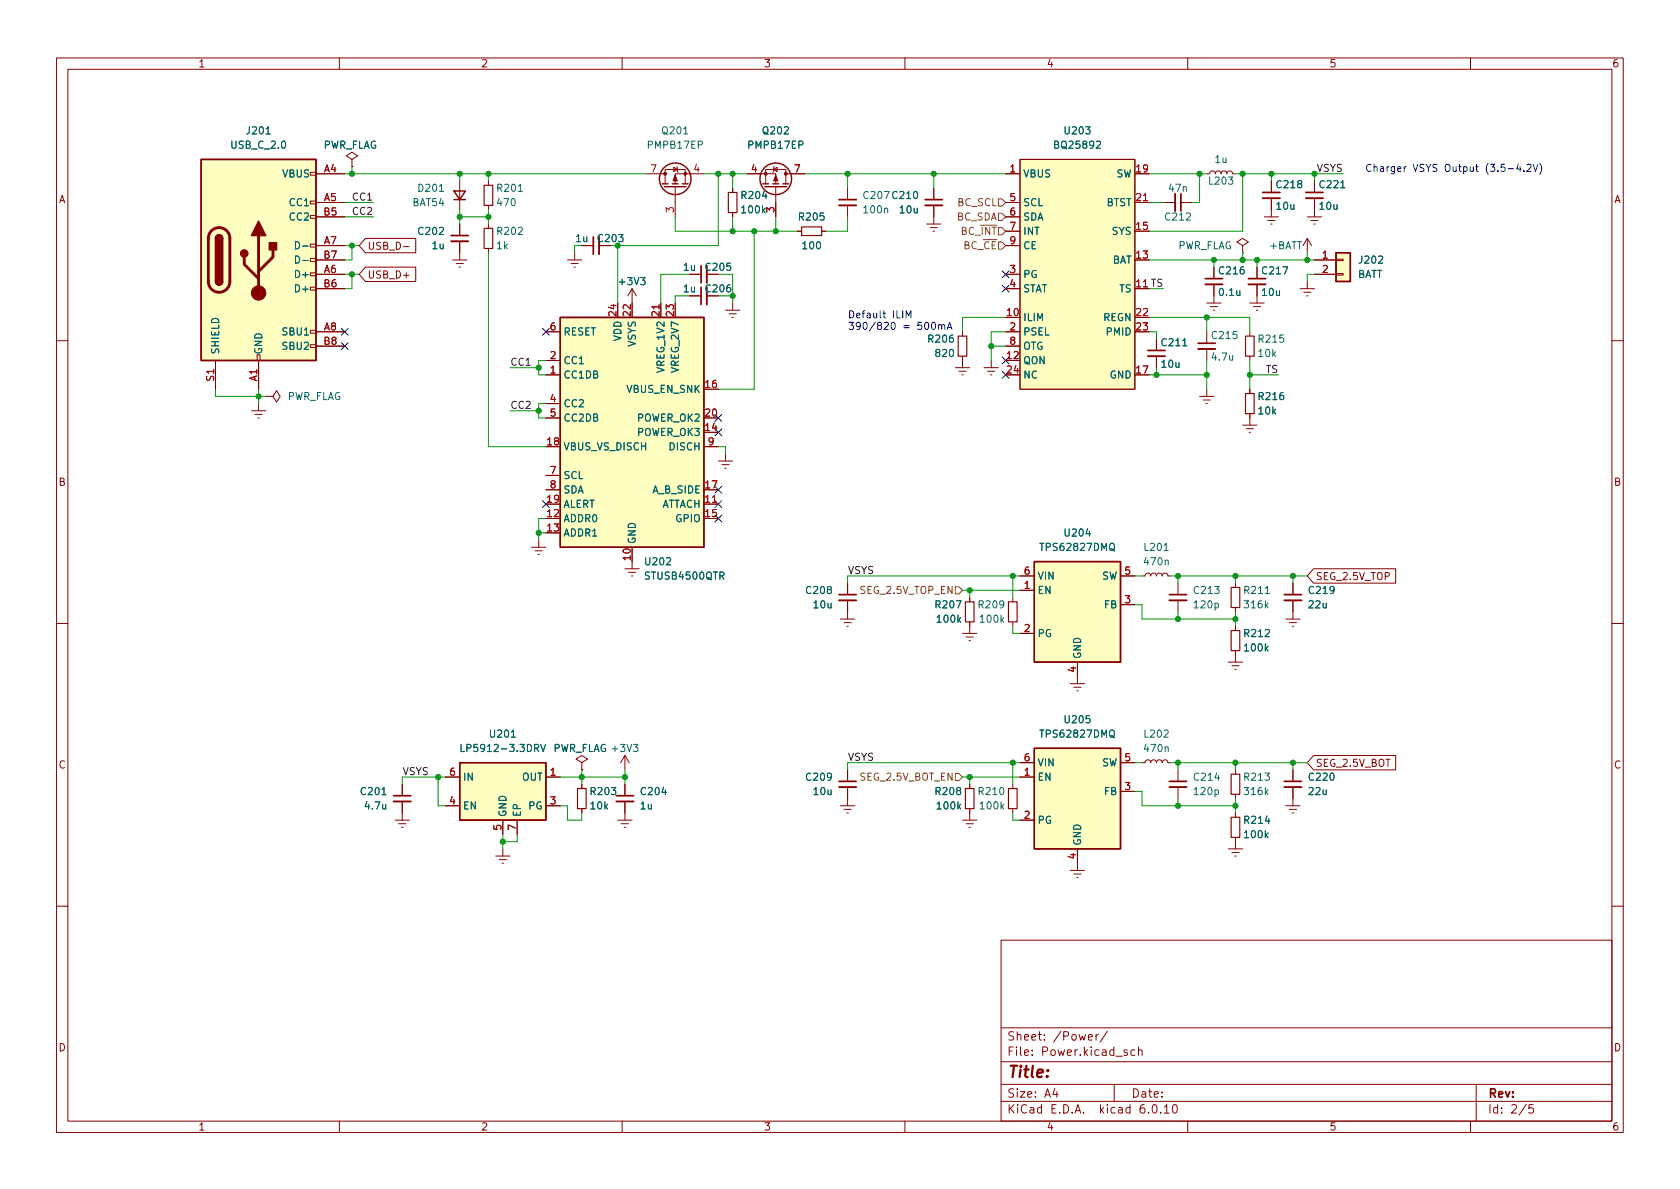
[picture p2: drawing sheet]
<svg xmlns="http://www.w3.org/2000/svg" width="297mm" height="210mm" viewBox="0 0 297 210" stroke-linecap="round" stroke-linejoin="round" font-family="sans-serif">
<g fill="none" stroke="#840000" stroke-width=".18">
<path d="M10 10.2h277v190.1h-277zM12 12.2h273v186.1h-273zM60 10.2v2M110 10.2v2M160 10.2v2M210 10.2v2M260 10.2v2M54.9 38.1h1v.5h-1zM54.9 35.6h1v.5h-1zM54.9 30.5h1v.5h-1zM55.9 38.3h5.1M55.9 30.7h5.1"/>
<path d="M55.9 35.8h5.1M62.2 28.2l1-.6-1-.7-1 .7 1 .6v1.3M62.2 29.5h.1M81.3 32v5.1M81.3 39.6v2.1M86.4 32v.8M86.4 36.3v.8M86.4 39.6v.8M114.3 30.7h3.3M117.6 32.5v-2.5h3.6v2.5M119.1 29.6l.7 .4-.7 .3zM119.4 33v5.3"/>
<path d="M119.6 29.5l.2 .1v.7l.1 .2M124.5 30.7h-5.1v1.8M129.5 33.3v.7M129.5 37.6v.7M132.1 30.7h5.1v1.8M135.4 32.5v-2.5h3.5v2.5M136.8 30l.6-.4v.7zM136.9 29.5l-.1 .1v.7l-.1 .2M137.2 33v5.3M138.9 30.7h3.3M149.9 33.3v2M149.9 36.3v2"/>
<path d="M163.8 39.6h2.6M165.1 33.3v2M165.1 36.3v3.3M177.8 38.3h2.5M177.8 30.7h2.5M177.8 35.8h2.5M180.3 28.2h20.4v40.6h-20.4zM200.7 35.8h2.5M205.7 35.8h2.1M208.8 35.8h2M213.4 30.7h.5l.1-.3 .4-.2 .3 .2 .2 .3 .1-.3 .3-.2 .4 .1 .2 .4 .2-.4 .4-.1 .3 .2 .1 .3 .2-.3 .3-.2 .4 .2 .1 .3h.5M223.5 38.3h2.6"/>
<path d="M224.2 39h1.2M224.7 39.6h.2M224.8 32v2M224.8 35v3.3M231.1 38.3h2.6M231.8 39h1.2M232.3 39.6h.2M232.4 32v2M232.4 35v3.3M54.9 58.4h1v.5h-1zM54.9 50.8h1v.5h-1zM54.9 48.3h1v.5h-1z"/>
<path d="M54.9 45.7h1v.5h-1zM54.9 43.2h1v.5h-1zM55.9 58.7h5.1M55.9 48.5h5.1M55.9 51h5.1M55.9 43.4h5.1M55.9 46h5.1M64.6 42.2h8.9v2.5h-8.9l-1.1-1.3zM64.6 47.2h8.9v2.6h-8.9l-1.1-1.3zM71.4 43.6h.9M80 46h2.5M80.6 46.6h1.3"/>
<path d="M81.2 47.2h.2M81.3 42.7v3.3M86.4 43.9v.8M96.5 58.7h2.6M100.3 46h2.6M101 46.6h1.2M101.5 47.2h.2M101.6 44.7v1.3M102.9 43.4h2M111.8 51v2.6M111.8 51l-.8 1.3M111.8 51l.7 1.3"/>
<path d="M116.8 53.6v2.5M121.9 48.5h2.1M121.9 52.3h2.1M128.3 54.9h2.5M128.9 55.5h1.3M129.4 56.1h.3M129.5 53.6v1.3M141 40.9h.7M145.3 40.9h.7M164.5 40.3h1.2M165 40.9h.2M170.2 58.7v.7"/>
<path d="M177.8 58.7h2.5M177.8 48.5h2.5M177.8 51h2.5M177.8 40.9h2.5M177.8 43.4h2.5M204.5 59.9v2.1M213.4 53.6h2.5M213.4 58.7v2M214 54.2h1.3M214.5 54.9h.3M214.6 47.2v2.1M214.6 50.3v3.3"/>
<path d="M219.7 43.4l1-.6-1-.6-1 .6 1 .6v1.3M219.7 44.7h.1M221 53.6h2.5M221 58.7v.7M221.6 54.2h1.3M222.1 54.9h.3M222.2 47.2v2.1M222.2 50.3v3.3M229.9 51h2.5M230.5 51.7h1.3M231 52.3h.3M231.1 42.2v2.5"/>
<path d="M231.1 49.8v1.2M231.1 42.2l-.7 1.2M231.1 42.2l.8 1.2M232.4 48.5h3.8M232.4 46h3.8M236.2 48.4h1.3v.2h-1.3zM236.2 45.8h1.3v.3h-1.3zM10 60.2h2M38.1 63.7v5.1M44.4 72.6h2.6M45.1 73.3h1.3M45.5 62.7h.5v1h-.5z"/>
<path d="M45.6 73.9h.2M45.7 63.7v5.1M45.7 71.4v1.2M47 70.1h1.3l.6-1 .6 1-.6 1-.6-1M47 70.1h.1M54.9 61h1v.5h-1zM55.9 61.2h5.1M96.5 73.9h2.6M96.5 66.3h2.6M96.5 63.7h2.6M96.5 71.4h2.6M124.5 79h2.5"/>
<path d="M168.9 65h2.5M169.5 65.7h1.3M170.1 66.3h.2M170.2 63v2M174 65h2.5M174.6 65.7h1.3M175.1 66.3h.3M175.3 63.7v1.3M177.8 61.2h2.5M204.5 63v2M212.1 70.1h2.5M212.7 70.7h1.3"/>
<path d="M213.2 71.4h.3M213.4 61.7v2M213.4 68.8v1.3M219.7 75.2h2.5M220.3 75.8h1.3M220.9 76.4h.2M221 63v.7M221 68.8v.8M221 73.1v2.1M285 60.2h2M94 96.8h2.5M94.6 97.4h1.3"/>
<path d="M95.1 98h.3M95.2 95.5v1.3M96.5 84.1h2.6M96.5 86.6h2.6M111.8 99.3v1.3M124.5 89.1h2.5M127 81.5h2.5M127.6 82.2h1.3M128.1 82.8h.3M128.3 80.3v1.2M10 110.2h2M110.5 100.6h2.5"/>
<path d="M111.1 101.2h1.3M111.6 101.8h.3M148.6 109.5h2.5M149.2 110.1h1.3M149.7 110.7h.3M149.9 103.1v2.1M149.9 106.2v3.3M170.2 112h2.5M170.8 112.6h1.3M171.3 113.3h.3M171.4 105.7v.7M171.4 110v2"/>
<path d="M179.1 105.7v.7M179.1 110v.7M180.3 104.4h2.6M180.3 112h2.6M180.3 101.8h2.6M190.5 117.1v3.8M198.1 106.9h2.6M198.1 101.8h2.6M201.9 101.8h.5l.2-.3 .3-.2 .4 .2 .2 .3 .1-.3 .3-.2 .4 .2 .2 .3 .2-.4h.4l.3 .1 .1 .3 .1-.3 .4-.2 .4 .2 .1 .3h.5M208.3 103.1v2.1M208.3 106.2v2M217.2 117.1h2.5"/>
<path d="M217.8 117.7h1.3M218.3 118.4h.3M218.4 103.1v.8M218.4 107.4v.8M218.4 110.7v.8M218.4 115.1v2M227.3 109.5h2.6M228 110.1h1.2M228.5 110.7h.2M228.6 103.1v2.1M228.6 106.2v3.3M232.3 100.6h14.5v2.5h-14.5l-1.2-1.3z"/>
<path d="M285 110.2h2M71.1 138.7v2M78.7 137.4h2.6M96.5 137.4h2.6M102.9 134.9l1-.7-1-.6-1 .6 1 .7v1.2M102.9 136.1h.1M102.9 138.7v.7M110.5 133.6v2.5M110.5 138.7v2M110.5 133.6l-.8 1.3M110.5 133.6l.8 1.3M149.9 136.1v2.1"/>
<path d="M149.9 139.2v3.3M171.4 138.7v.7M179.1 138.7v.7M180.3 137.4h2.6M180.3 134.9h2.6M189.2 120.9h2.6M189.9 121.5h1.2M190.4 122.2h.2M198.1 139.9h2.6M198.1 134.9h2.6M201.9 134.9h.5l.2-.4 .3-.1 .4 .1 .2 .4 .1-.4 .3-.1 .4 .1 .2 .4 .2-.4 .4-.1 .3 .1 .1 .4 .1-.4 .4-.1 .4 .1 .1 .4h.5M208.3 136.1v2.1"/>
<path d="M208.3 139.2v2M218.4 136.1v.8M228.6 136.1v2.1M228.6 139.2v3.3M232.3 133.6h14.5v2.5h-14.5l-1.2-1.2zM69.8 145h2.6M70.5 145.7h1.3M71 146.3h.2M71.1 141.7v3.3M78.7 142.5h2.6M87.6 151.4h2.6M88.3 152h1.2"/>
<path d="M88.8 152.6h.2M88.9 145v2.6M88.9 150.1v1.3M91.4 145v2.6M96.5 142.5h2.6M102.9 143v.8M109.2 145h2.6M109.9 145.7h1.2M110.4 146.3h.2M110.5 141.7v3.3M148.6 142.5h2.5M149.2 143.1h1.3"/>
<path d="M149.7 143.8h.3M170.2 145h2.5M170.8 145.7h1.3M171.3 146.3h.3M171.4 143v2M179.1 143v.8M180.3 145h2.6M189.2 153.9h2.6M189.9 154.6h1.2M190.4 155.2h.2M190.5 150.1v3.8M217.2 150.1h2.5"/>
<path d="M217.8 150.7h1.3M218.3 151.4h.3M218.4 140.5v.7M218.4 143.8v.7M218.4 148.1v2M227.3 142.5h2.6M228 143.1h1.2M228.5 143.8h.2M10 160.2h2M177 166.3h108v32h-108zM285 160.2h2M60 198.3v2"/>
<path d="M110 198.3v2M160 198.3v2M177 194.8h108M177 191.8h108M177 187.8h108M177 181.8h108M186.5 192.5l-.4 1h1M186.9 193v1M192.4 183.4l.7-.1v-.3l-.5-.1-.2 .2 .1 .8h.6M193.8 182.9v1M194.2 182.9l-.3 .1-.1 .2M195.8 182.4l-1.3 1.9"/>
<path d="M197 191.8v3M199.3 185.7l-.4-.1-.2 .2 .1 .3 .5 .1v.4h-.6M200.6 185.7l-.4-.1-.3 .3v.4l.2 .3h.5M201.3 185.8l.2-.2 .4 .1v.9M201.3 185.1v1.5M203.9 195.4l.2-.1a.81 .81 0 0 1 .6 .7 .81 .81 0 0 1-.3 .8h-.2a.81 .81 0 0 1-.6-.6 .81 .81 0 0 1 .3-.8zM205.2 196.7v.1M205.9 195.8l.4-.5v1.5M205.9 196.8h.8M207.5 195.4l.1-.1a.81 .81 0 0 1 .6 .7 .81 .81 0 0 1-.3 .8h-.1a.81 .81 0 0 1-.6-.6 .81 .81 0 0 1 .3-.8zM210 198.3v2M260 198.3v2"/>
<path d="M261 191.8v6.5M269.9 195.3l-1.3 1.9M271.1 195.3h-.7l-.1 .7 .2-.1 .5 .1 .2 .2-.1 .5-.2 .1-.6-.1"/>
</g>
<g fill="none" stroke="#840000" stroke-width=".2">
<path d="M85.6 32.8h1.5v3.5h-1.5zM128.8 34h1.5v3.6h-1.5zM85.6 40.4h1.5v3.5h-1.5zM141.7 40.1h3.6v1.6h-3.6zM169.4 59.4h1.5v3.6h-1.5zM220.2 59.4h1.5v3.6h-1.5zM220.2 69.6h1.5v3.5h-1.5zM170.7 106.4h1.5v3.6h-1.5zM178.3 106.4h1.5v3.6h-1.5zM217.7 111.5h1.5v3.6h-1.5zM217.7 103.9h1.5v3.5h-1.5zM102.1 139.4h1.5v3.6h-1.5z"/>
<path d="M170.7 139.4h1.5v3.6h-1.5zM178.3 139.4h1.5v3.6h-1.5zM217.7 136.9h1.5v3.6h-1.5zM217.7 144.5h1.5v3.6h-1.5z"/>
</g>
<g fill="none" stroke="#840000" stroke-width=".33">
<path d="M148.3 36.3h3.1M163.6 36.3h3M207.8 34.3v3M223.3 35h3M230.9 35h3M79.8 42.7h3M105.9 41.9v3.1M125 47v3M125 50.8v3M213.1 50.3h3.1M220.7 50.3h3.1M202.9 63h3.1"/>
<path d="M211.8 61.7h3.1M148.3 106.2h3.1M206.8 106.2h3M227.1 106.2h3M148.3 139.2h3.1M206.8 139.2h3M227.1 139.2h3M69.6 141.7h3M109 141.7h3"/>
</g>
<g fill="none" stroke="#840000" stroke-width=".3">
<path d="M148.3 35.3h3.1M163.6 35.3h3M208.8 34.3v3M223.3 34h3M230.9 34h3M79.8 41.7h3M104.9 41.9v3.1M124 47v3M124 50.8v3M213.1 49.3h3.1M220.7 49.3h3.1M202.9 62h3.1"/>
<path d="M211.8 60.7h3.1M148.3 105.2h3.1M206.8 105.2h3M227.1 105.2h3M148.3 138.2h3.1M206.8 138.2h3M227.1 138.2h3M69.6 140.7h3M109 140.7h3"/>
</g>
<g fill="#ffffc2" stroke="#ffffc2" stroke-width=".18">
<path d="M182.9 99.3h15.2v17.8h-15.2z"/>
<path d="M180.3 28.2h20.4v40.6h-20.4z"/>
<path d="M35.6 28.2h20.3v35.5h-20.3z"/>
<path d="M99.1 56.1h25.4v40.7h-25.4z"/>
<path d="M182.9 132.3h15.2v17.8h-15.2z"/>
<path d="M236.2 44.7h2.6v5.1h-2.6z"/>
<path d="M81.3 134.9h15.2v10.1h-15.2z"/>
</g>
<g fill="none" stroke="#840000" stroke-width=".25">
<path d="M35.6 28.2h20.3v35.5h-20.3zM80.3 33.8h2l-1 1.5zM80.3 35.3h2M117.1 32.5h1M117.5 33h3.8M118.9 32.5h1M120.6 32.5h1.1M134.9 32.5h1M135.3 33h3.8M136.7 32.5h1M138.4 32.5h1M38.1 49.8a.64 .64 0 0 0 .6 .6 .64 .64 0 0 0 .7-.6"/>
<path d="M38.1 42.2a.64 .64 0 0 1 .6-.7 .64 .64 0 0 1 .7 .7M99.1 56.1h25.4v40.7h-25.4zM236.2 44.7h2.6v5.1h-2.6zM182.9 99.3h15.2v17.8h-15.2zM81.3 134.9h15.2v10.1h-15.2zM182.9 132.3h15.2v17.8h-15.2z"/>
<circle cx="119.4" cy="31.6" r="2.79"/>
<circle cx="137.2" cy="31.6" r="2.79"/>
</g>
<g fill="#840000" stroke="#840000" stroke-width=".18">
<path d="M137.2 31l.3 1h-.7z"/>
<path d="M119.4 31l.4 1h-.8z"/>
<circle cx="135.4" cy="30.7" r=".25"/>
<circle cx="138.9" cy="30.7" r=".25"/>
<circle cx="45.7" cy="51.8" r="1.27"/>
<circle cx="121.2" cy="30.7" r=".25"/>
<circle cx="117.6" cy="30.7" r=".25"/>
</g>
<path d="M37.4 40.8a1.91 1.91 0 0 1 2.1-.4 1.91 1.91 0 0 1 1.1 1.8v7.6a1.91 1.91 0 0 1-1.9 1.9 1.91 1.91 0 0 1-1.9-1.9v-7.8l.2-.6zM43.2 45.5v1.2l2.5 2.6M45.7 41.7v10.1M48.3 44.2v1.3l-2.6 2.5" fill="none" stroke="#840000" stroke-width=".51"/>
<g fill="#840000" stroke="#840000" stroke-width=".25">
<path d="M38.1 49.8h1.3a.64 .64 0 0 1-.7 .6 .64 .64 0 0 1-.6-.6z"/>
<path d="M38.1 42.2h1.3v7.6h-1.3z"/>
<path d="M38.3 41.7a.64 .64 0 0 1 .7-.1 .64 .64 0 0 1 .4 .6h-1.3z"/>
<path d="M45.7 39.1l1.3 2.6h-2.6z"/>
<path d="M47.6 42.9h1.3v1.3h-1.3z"/>
<circle cx="43.2" cy="44.8" r=".63"/>
</g>
<g fill="none" stroke="#006464" stroke-width=".18">
<path d="M153.5 34a.6 .6 0 0 0-.8 .4 .6 .6 0 0 0 .6 .7l.2-.1M154 34l.5-.2 .2 .4-.8 .9h.8M155.4 33.9l.1-.1a.68 .68 0 0 1 .4 .7 .68 .68 0 0 1-.4 .6 .84 .84 0 0 1-.1-1.2zM156.3 33.8h.9l-.5 1.3M52.2 42.7a.64 .64 0 0 1 .8 .7 .64 .64 0 0 1-.8 .6zM52.2 45.3a.64 .64 0 0 1 .8 .6 .64 .64 0 0 1-.8 .6zM81.5 131.6v1.3h.6M95.6 131.6l.4 1.3 .5-1.3M108.3 132.4h.9M108.7 131.9v1M109.7 131.6h.8l-.4 .5 .3 .1v.6l-.2 .1-.5-.1M110.9 131.6l.4 1.3 .4-1.3"/>
<path d="M112 131.6h.8l-.4 .5 .3 .1v.6l-.2 .1-.5-.1"/>
</g>
<path d="M176.5 35.2h.7l.6 .6-.6 .6h-.7zM176.5 37.7h.7l.6 .6-.6 .7h-.7zM176.5 40.3h.7l.6 .6-.6 .6h-.7zM176.5 42.8h.7l.6 .6-.6 .7h-.7zM168.9 103.8h.6l.7 .6-.7 .6h-.6zM168.9 136.8h.6l.7 .6-.7 .6h-.6z" fill="none" stroke="#725600" stroke-width=".18"/>
<g fill="none" stroke="#0000c2" stroke-width=".18">
<path d="M266.7 29.8h.9M268.5 29l-.3 .9h.8M268.8 29.5v.8M269.4 30.2v.1M270 29.2l.5-.2 .2 .4-.8 .9h.8M271.1 29l.4 1.3 .4-1.3M272.2 28.9a1.46 1.46 0 0 1 0 1.9M160.2 56.2v-1.3l.4 1 .5-1v1.3M164.9 57h.1a.68 .68 0 0 1 .4 .6 .68 .68 0 0 1-.4 .7 .84 .84 0 0 1-.1-1.3zM166 57.5l.1-.1 .3 .1 .1 .8M166 57.4v.9M166.5 57.6l.2-.2 .3 .1 .1 .8"/>
<path d="M167.5 58.3l.4-1.3 .4 1.3M167.6 57.9h.6"/>
</g>
<g fill="none" stroke="#009600" stroke-width=".18">
<path d="M61 30.7h53.3M61 38.3h5M61 35.8h5M62.2 29.5v1.2M81.3 30.7v1.3M81.3 37.1v2.5M81.3 38.3h5.1M86.4 30.7v1.3M86.4 37.1v2.5M119.4 38.3v2.6h21.6M124.5 30.7h7.6M127 30.7v12.7h-17.8v10.2"/>
<path d="M129.5 30.7v2.6M129.5 38.3v2.6M137.2 38.3v2.6M142.2 30.7h35.6M149.9 38.3v2.6h-3.9M149.9 30.7v2.6M165.1 30.7v2.6M203.2 30.7h10.2M203.2 35.8h2.5M212.1 30.7v5.1h-1.3M218.4 30.7h19.1M219.7 30.7v10.2h-16.5"/>
<path d="M224.8 30.7v1.3M232.4 30.7v1.3M61 48.5h2.5M61 43.4h2.5M62.2 43.4v2.6h-1.2M62.2 48.5v2.5h-1.2M86.4 44.7v34.3h10.1M101.6 43.4v1.3M121.9 48.5h-5.1v5.1M121.9 52.3h-2.5v1.3M129.5 48.5v5.1M133.3 40.9v27.9h-6.3"/>
<path d="M177.8 58.7h-2.5v5M177.8 56.1h-7.6v2.6M203.2 46h29.2M203.2 56.1h17.8v2.6M203.2 58.7h1.3v1.2M213.4 56.1v2.6M214.6 46v1.2M219.7 44.7v1.3M222.2 46v1.2M231.1 44.7v1.3M232.4 48.5h-1.3v1.3M38.1 68.8v1.3h8.9"/>
<path d="M45.7 68.8v2.6M90.2 65h5M90.2 72.6h5M96.5 63.7h-1.3v2.6h1.3M96.5 71.4h-1.3v2.5h1.3M127 79h1.3v1.3M175.3 61.2h2.5M203.2 66.3h10.2M204.5 65v1.3M213.4 63.7v5.1M221 63.7v5.1M221 66.3h5.1"/>
<path d="M95.2 94.2h1.3M96.5 91.7h-1.3v3.8M170.2 104.4h10.1M171.4 104.4v1.3M179.1 101.8v3.9M179.1 110.7v1.3h1.2M180.3 101.8h-30.4v1.3M200.7 101.8h1.2M200.7 106.9h1.2v2.6h16.5M207 101.8h24.1M208.3 101.8v1.3M208.3 108.2v1.3"/>
<path d="M218.4 101.8v1.3M218.4 108.2v2.5M228.6 101.8v1.3M77.5 137.4v5.1h1.2M78.7 137.4h-7.6v1.3M99.1 137.4h11.4M102.9 136.1v2.6M110.5 136.1v2.6M170.2 137.4h10.1M171.4 137.4v1.3M179.1 134.9v3.8M180.3 134.9h-30.4v1.2"/>
<path d="M200.7 139.9h1.2v2.6h16.5M200.7 134.9h1.2M207 134.9h24.1M208.3 134.9v1.2M218.4 134.9v1.2M228.6 134.9v1.2M88.9 147.6v2.5M91.4 147.6v1.2h-2.5M99.1 142.5h1.2v2.5h2.6v-1.2M179.1 143.8v1.2h1.2M208.3 141.2v1.3M218.4 141.2v2.6"/>
</g>
<g fill="none" stroke="#000084" stroke-width=".18">
<path d="M60.4 58.1l1.2 1.2M61.6 58.1l-1.2 1.2M95.9 58.1l1.2 1.2M97.1 58.1l-1.2 1.2M177.2 47.9l1.2 1.2M177.2 50.4l1.2 1.3M178.4 47.9l-1.2 1.2M178.4 50.4l-1.2 1.3M60.4 60.6l1.2 1.2M61.6 60.6l-1.2 1.2M126.4 73.3l1.2 1.2M126.4 75.8l1.2 1.3"/>
<path d="M127.6 73.3l-1.2 1.2M127.6 75.8l-1.2 1.3M177.2 65.7l1.2 1.2M177.2 63.1l1.2 1.3M178.4 65.7l-1.2 1.2M178.4 63.1l-1.2 1.3M95.9 88.5l1.2 1.3M97.1 88.5l-1.2 1.3M126.4 86l1.2 1.2M126.4 88.5l1.2 1.3M126.4 91.1l1.2 1.2M127.6 86l-1.2 1.2"/>
<path d="M127.6 88.5l-1.2 1.3M127.6 91.1l-1.2 1.2"/>
</g>
<g fill="#009600" stroke="#009600" stroke-width=".18">
<circle cx="109.2" cy="43.4" r=".46"/>
<circle cx="86.4" cy="30.7" r=".46"/>
<circle cx="86.4" cy="38.3" r=".46"/>
<circle cx="88.9" cy="148.8" r=".46"/>
<circle cx="95.2" cy="94.2" r=".46"/>
<circle cx="110.5" cy="137.4" r=".46"/>
<circle cx="77.5" cy="137.4" r=".46"/>
<circle cx="102.9" cy="137.4" r=".46"/>
<circle cx="81.3" cy="38.3" r=".46"/>
<circle cx="81.3" cy="30.7" r=".46"/>
<circle cx="45.7" cy="70.1" r=".46"/>
<circle cx="62.2" cy="43.4" r=".46"/>
<circle cx="62.2" cy="48.5" r=".46"/>
<circle cx="62.2" cy="30.7" r=".46"/>
<circle cx="95.2" cy="65" r=".46"/>
<circle cx="95.2" cy="72.6" r=".46"/>
<circle cx="129.5" cy="52.3" r=".46"/>
<circle cx="129.5" cy="40.9" r=".46"/>
<circle cx="127" cy="30.7" r=".46"/>
<circle cx="129.5" cy="30.7" r=".46"/>
<circle cx="208.3" cy="142.5" r=".46"/>
<circle cx="179.1" cy="134.9" r=".46"/>
<circle cx="218.4" cy="142.5" r=".46"/>
<circle cx="204.5" cy="66.3" r=".46"/>
<circle cx="214.6" cy="46" r=".46"/>
<circle cx="219.7" cy="46" r=".46"/>
<circle cx="213.4" cy="56.1" r=".46"/>
<circle cx="149.9" cy="30.7" r=".46"/>
<circle cx="175.3" cy="61.2" r=".46"/>
<circle cx="137.2" cy="40.9" r=".46"/>
<circle cx="133.3" cy="40.9" r=".46"/>
<circle cx="165.1" cy="30.7" r=".46"/>
<circle cx="208.3" cy="101.8" r=".46"/>
<circle cx="218.4" cy="109.5" r=".46"/>
<circle cx="218.4" cy="101.8" r=".46"/>
<circle cx="208.3" cy="134.9" r=".46"/>
<circle cx="208.3" cy="109.5" r=".46"/>
<circle cx="221" cy="66.3" r=".46"/>
<circle cx="213.4" cy="66.3" r=".46"/>
<circle cx="218.4" cy="134.9" r=".46"/>
<circle cx="228.6" cy="134.9" r=".46"/>
<circle cx="228.6" cy="101.8" r=".46"/>
<circle cx="231.1" cy="46" r=".46"/>
<circle cx="222.2" cy="46" r=".46"/>
<circle cx="212.1" cy="30.7" r=".46"/>
<circle cx="219.7" cy="30.7" r=".46"/>
<circle cx="224.8" cy="30.7" r=".46"/>
<circle cx="232.4" cy="30.7" r=".46"/>
<circle cx="171.4" cy="137.4" r=".46"/>
<circle cx="171.4" cy="104.4" r=".46"/>
<circle cx="179.1" cy="101.8" r=".46"/>
</g>
<text font-size="2.8" fill="#840000" x="178" y="190.6">Title:</text>
<g font-size="2.1" fill="#840000">
<text x="178" y="184">Sheet: /Power/</text>
<text x="178" y="186.7">File: Power.kicad_sch</text>
<text x="178" y="196.9">KiCad E.D.A. kicad 6.0.10</text>
<text x="178" y="194.1">Size: A4</text>
<text x="200" y="194.1">Date:</text>
<text x="263" y="194.1">Rev:</text>
<text x="263" y="196.9">Id: 2/5</text>
</g>
<g font-size="1.8" fill="#840000">
<text x="35" y="11.9">1</text>
<text x="85" y="11.9">2</text>
<text x="135" y="11.9">3</text>
<text x="185" y="11.9">4</text>
<text x="235" y="11.9">5</text>
<text x="285" y="11.9">6</text>
<text x="10.3" y="35.9">A</text>
<text x="285.3" y="35.9">A</text>
<text x="64.9" y="44.2">USB_D-</text>
<text x="105.8" y="42.8">C203</text>
<text x="124.9" y="47.9">C205</text>
<text x="64.9" y="49.2">USB_D+</text>
<text x="124.9" y="51.7">C206</text>
<text x="200.9" y="50.8">11 TS</text>
<text x="10.3" y="85.9">B</text>
<text x="285.3" y="85.9">B</text>
<text x="232.6" y="102.6">SEG_2.5V_TOP</text>
<text x="10.3" y="135.9">C</text>
<text x="232.6" y="135.6">SEG_2.5V_BOT</text>
<text x="285.3" y="135.9">C</text>
<text x="10.3" y="185.9">D</text>
<text x="285.3" y="185.9">D</text>
<text x="35" y="199.9">1</text>
<text x="85" y="199.9">2</text>
<text x="135" y="199.9">3</text>
<text x="185" y="199.9">4</text>
<text x="235" y="199.9">5</text>
<text x="285" y="199.9">6</text>
</g>
<g font-size="1.8" fill="#006464">
<text x="43.8" y="23.7">J201</text>
<text x="117.2" y="23.7">Q201</text>
<text x="135" y="23.7">Q202</text>
<text x="188.4" y="23.7">U203</text>
<text x="41" y="26.3">USB_C_2.0</text>
<text x="57" y="26.3">PWR_FLAG</text>
<text x="114.7" y="26.3">PMPB17EP</text>
<text x="132.4" y="26.3">PMPB17EP</text>
<text x="186.7" y="26.3">BQ25892</text>
<text x="214.9" y="28.8">1u</text>
<text x="50" y="31.4">VBUS</text>
<text x="74.1" y="33.9">D201</text>
<text x="88" y="33.9">R201</text>
<text x="131.2" y="35.2">R204</text>
<text x="157.9" y="35.2">C210</text>
<text x="180.8" y="31.4">VBUS</text>
<text x="197.3" y="31.4">SW</text>
<text x="206.8" y="33.9">47n</text>
<text x="213.9" y="32.6">L203</text>
<text x="225.8" y="33.3">C218</text>
<text x="233.5" y="33.3">C221</text>
<text x="51.3" y="36.4">CC1</text>
<text x="51.3" y="39">CC2</text>
<text x="73" y="36.4">BAT54</text>
<text x="74.1" y="41.5">C202</text>
<text x="88" y="41.5">R202</text>
<text x="88" y="36.4">470</text>
<text x="131.3" y="37.7">100k</text>
<text x="141.4" y="39">R205</text>
<text x="152.9" y="37.7">100n</text>
<text x="159.2" y="37.7">10u</text>
<text x="180.8" y="36.4">SCL</text>
<text x="180.8" y="39">SDA</text>
<text x="180.8" y="41.5">INT</text>
<text x="195.5" y="36.4">BTST</text>
<text x="196.6" y="41.5">SYS</text>
<text x="206.2" y="39">C212</text>
<text x="225.8" y="37.1">10u</text>
<text x="233.4" y="37.1">10u</text>
<text x="53" y="44.1">D-</text>
<text x="53" y="46.6">D-</text>
<text x="76.4" y="44.1">1u</text>
<text x="87.8" y="44.1">1k</text>
<text x="101.8" y="42.8">1u</text>
<text x="120.9" y="47.9">1u</text>
<text x="142" y="44.1">100</text>
<text x="180.8" y="44.1">CE</text>
<text x="196.5" y="46.6">BAT</text>
<text x="208.1" y="44.1">PWR_FLAG</text>
<text x="224.5" y="44.1">+BATT</text>
<text x="240.4" y="46.6">J202</text>
<text x="52.6" y="49.1">D+</text>
<text x="52.6" y="51.7">D+</text>
<text x="109.7" y="50.4">+3V3</text>
<text x="120.9" y="51.7">1u</text>
<text x="180.8" y="49.1">PG</text>
<text x="180.8" y="51.7">STAT</text>
<text x="197.9" y="51.7">TS</text>
<text x="215.7" y="52.3">0.1u</text>
<text x="215.7" y="48.5">C216</text>
<text x="223.2" y="52.3">10u</text>
<text x="223.3" y="48.5">C217</text>
<text x="239.9" y="49.1">BATT</text>
<text x="50.1" y="59.3">SBU1</text>
<text x="99.6" y="59.3">RESET</text>
<text x="180.8" y="56.8">ILIM</text>
<text x="180.8" y="59.3">PSEL</text>
<text x="195" y="56.8">REGN</text>
<text x="195.7" y="59.3">PMID</text>
<text x="214.4" y="59.9">C215</text>
<text x="38.7" y="62.7" transform="rotate(-90 38.7 62.7)">SHIELD</text>
<text x="46.4" y="62.7" transform="rotate(-90 46.4 62.7)">GND</text>
<text x="50.1" y="61.8">SBU2</text>
<text x="99.6" y="64.4">CC1</text>
<text x="109.9" y="60.4" transform="rotate(-90 109.9 60.4)">VDD</text>
<text x="112.4" y="61.4" transform="rotate(-90 112.4 61.4)">VSYS</text>
<text x="117.5" y="65.8" transform="rotate(-90 117.5 65.8)">VREG_1V2</text>
<text x="120" y="65.8" transform="rotate(-90 120 65.8)">VREG_2V7</text>
<text x="164.3" y="60.6">R206</text>
<text x="165.5" y="63.1">820</text>
<text x="180.8" y="64.4">QON</text>
<text x="180.8" y="61.8">OTG</text>
<text x="205.4" y="65">10u</text>
<text x="205.5" y="61.2">C211</text>
<text x="214.4" y="63.7">4.7u</text>
<text x="222.6" y="63.1">10k</text>
<text x="222.7" y="60.6">R215</text>
<text x="50.6" y="70.7">PWR_FLAG</text>
<text x="99.6" y="66.9">CC1DB</text>
<text x="110.9" y="69.5">VBUS_EN_SNK</text>
<text x="180.8" y="66.9">NC</text>
<text x="196.2" y="66.9">GND</text>
<text x="222.7" y="70.7">R216</text>
<text x="99.6" y="72">CC2</text>
<text x="99.6" y="74.5">CC2DB</text>
<text x="112.6" y="77.1">POWER_OK3</text>
<text x="112.6" y="74.5">POWER_OK2</text>
<text x="222.6" y="73.3">10k</text>
<text x="99.6" y="79.6">VBUS_VS_DISCH</text>
<text x="118.4" y="79.6">DISCH</text>
<text x="99.6" y="89.8">ALERT</text>
<text x="99.6" y="84.7">SCL</text>
<text x="99.6" y="87.2">SDA</text>
<text x="115.3" y="87.2">A_B_SIDE</text>
<text x="116.7" y="89.8">ATTACH</text>
<text x="99.6" y="92.3">ADDR0</text>
<text x="99.6" y="94.9">ADDR1</text>
<text x="119.5" y="92.3">GPIO</text>
<text x="188.4" y="94.9">U204</text>
<text x="112.4" y="96.3" transform="rotate(-90 112.4 96.3)">GND</text>
<text x="114.2" y="99.9">U202</text>
<text x="184.3" y="97.4">TPS62827DMQ</text>
<text x="202.5" y="97.4">L201</text>
<text x="202.5" y="99.9">470n</text>
<text x="114.2" y="102.5">STUSB4500QTR</text>
<text x="142.7" y="105">C208</text>
<text x="143.9" y="107.6">10u</text>
<text x="165.5" y="107.6">R207</text>
<text x="173.2" y="107.6">R209</text>
<text x="183.4" y="105">EN</text>
<text x="183.4" y="102.5">VIN</text>
<text x="194.8" y="102.5">SW</text>
<text x="195.3" y="107.6">FB</text>
<text x="211.2" y="105">C213</text>
<text x="211.3" y="107.6">120p</text>
<text x="220.1" y="105">R211</text>
<text x="220.2" y="107.6">316k</text>
<text x="231.5" y="107.6">22u</text>
<text x="231.6" y="105">C219</text>
<text x="165.8" y="110.1">100k</text>
<text x="173.4" y="110.1">100k</text>
<text x="183.4" y="112.6">PG</text>
<text x="220.1" y="112.6">R212</text>
<text x="191.1" y="116.6" transform="rotate(-90 191.1 116.6)">GND</text>
<text x="220.2" y="115.2">100k</text>
<text x="86.8" y="130.4">U201</text>
<text x="184.3" y="130.4">TPS62827DMQ</text>
<text x="188.4" y="127.9">U205</text>
<text x="202.5" y="130.4">L202</text>
<text x="82.4" y="133">LP5912-3.3DRV</text>
<text x="97.6" y="133">PWR_FLAG</text>
<text x="183.4" y="135.5">VIN</text>
<text x="194.8" y="135.5">SW</text>
<text x="202.5" y="133">470n</text>
<text x="63.9" y="140.6">C201</text>
<text x="64.6" y="143.1">4.7u</text>
<text x="81.8" y="143.1">EN</text>
<text x="81.8" y="138">IN</text>
<text x="92.3" y="138">OUT</text>
<text x="93.5" y="143.1">PG</text>
<text x="104.5" y="143.1">10k</text>
<text x="104.6" y="140.6">R203</text>
<text x="113.3" y="143.1">1u</text>
<text x="113.4" y="140.6">C204</text>
<text x="142.7" y="138">C209</text>
<text x="143.9" y="140.6">10u</text>
<text x="165.5" y="140.6">R208</text>
<text x="165.8" y="143.1">100k</text>
<text x="173.2" y="140.6">R210</text>
<text x="173.4" y="143.1">100k</text>
<text x="183.4" y="138">EN</text>
<text x="195.3" y="140.6">FB</text>
<text x="211.2" y="138">C214</text>
<text x="211.3" y="140.6">120p</text>
<text x="220.1" y="138">R213</text>
<text x="220.2" y="140.6">316k</text>
<text x="231.5" y="140.6">22u</text>
<text x="231.6" y="138">C220</text>
<text x="89.5" y="144.5" transform="rotate(-90 89.5 144.5)">GND</text>
<text x="92.1" y="144.5" transform="rotate(-90 92.1 144.5)">EP</text>
<text x="183.4" y="145.7">PG</text>
<text x="191.1" y="149.6" transform="rotate(-90 191.1 149.6)">GND</text>
<text x="220.1" y="145.7">R214</text>
<text x="220.2" y="148.2">100k</text>
</g>
<g font-size="1.8" fill="#a90000">
<text x="57.3" y="30.5">A4</text>
<text x="57.3" y="35.6">A5</text>
<text x="115.1" y="30.5">7</text>
<text x="122.7" y="30.5">4</text>
<text x="132.9" y="30.5">4</text>
<text x="140.5" y="30.5">7</text>
<text x="178.6" y="30.5">1</text>
<text x="178.6" y="35.6">5</text>
<text x="200.9" y="30.5">19</text>
<text x="200.9" y="35.6">21</text>
<text x="57.3" y="38.1">B5</text>
<text x="119.1" y="37.6" transform="rotate(-90 119.1 37.6)">3</text>
<text x="136.9" y="37.6" transform="rotate(-90 136.9 37.6)">3</text>
<text x="178.6" y="38.1">6</text>
<text x="178.6" y="40.6">7</text>
<text x="200.9" y="40.6">15</text>
<text x="57.3" y="43.2">A7</text>
<text x="57.3" y="45.7">B7</text>
<text x="178.6" y="43.2">9</text>
<text x="200.9" y="45.7">13</text>
<text x="233.8" y="45.7">1</text>
<text x="57.3" y="48.3">A6</text>
<text x="57.3" y="50.8">B6</text>
<text x="178.6" y="48.3">3</text>
<text x="178.6" y="50.8">4</text>
<text x="200.9" y="50.8">11</text>
<text x="233.8" y="48.3">2</text>
<text x="57.3" y="58.4">A8</text>
<text x="97.3" y="58.4">6</text>
<text x="109" y="55.8" transform="rotate(-90 109 55.8)">24</text>
<text x="111.5" y="55.8" transform="rotate(-90 111.5 55.8)">22</text>
<text x="116.6" y="55.8" transform="rotate(-90 116.6 55.8)">21</text>
<text x="119.1" y="55.8" transform="rotate(-90 119.1 55.8)">23</text>
<text x="178.1" y="55.9">10</text>
<text x="178.6" y="58.4">2</text>
<text x="200.9" y="55.9">22</text>
<text x="200.9" y="58.4">23</text>
<text x="57.3" y="61">B8</text>
<text x="97.3" y="63.5">2</text>
<text x="178.1" y="63.5">12</text>
<text x="178.6" y="61">8</text>
<text x="37.8" y="67.4" transform="rotate(-90 37.8 67.4)">S1</text>
<text x="45.5" y="67.4" transform="rotate(-90 45.5 67.4)">A1</text>
<text x="97.3" y="66">1</text>
<text x="97.3" y="71.1">4</text>
<text x="124.7" y="68.6">16</text>
<text x="178.1" y="66">24</text>
<text x="200.9" y="66">17</text>
<text x="97.3" y="73.7">5</text>
<text x="124.7" y="76.2">14</text>
<text x="124.7" y="73.7">20</text>
<text x="96.8" y="78.7">18</text>
<text x="97.3" y="83.8">7</text>
<text x="125.2" y="78.7">9</text>
<text x="96.8" y="88.9">19</text>
<text x="97.3" y="86.4">8</text>
<text x="124.7" y="88.9">11</text>
<text x="124.7" y="86.4">17</text>
<text x="96.8" y="91.4">12</text>
<text x="96.8" y="94">13</text>
<text x="124.7" y="91.4">15</text>
<text x="111.5" y="99" transform="rotate(-90 111.5 99)">10</text>
<text x="181.1" y="101.6">6</text>
<text x="198.9" y="101.6">5</text>
<text x="181.1" y="104.1">1</text>
<text x="198.9" y="106.7">3</text>
<text x="181.1" y="111.8">2</text>
<text x="190.2" y="118.9" transform="rotate(-90 190.2 118.9)">4</text>
<text x="79.5" y="137.2">6</text>
<text x="97.3" y="137.2">1</text>
<text x="181.1" y="137.2">1</text>
<text x="181.1" y="134.6">6</text>
<text x="198.9" y="134.6">5</text>
<text x="79.5" y="142.2">4</text>
<text x="97.3" y="142.2">3</text>
<text x="198.9" y="139.7">3</text>
<text x="88.6" y="146.8" transform="rotate(-90 88.6 146.8)">5</text>
<text x="91.2" y="146.8" transform="rotate(-90 91.2 146.8)">7</text>
<text x="181.1" y="144.8">2</text>
<text x="190.2" y="151.9" transform="rotate(-90 190.2 151.9)">4</text>
</g>
<g font-size="1.8" fill="#0f0f0f">
<text x="62.5" y="35.5">CC1</text>
<text x="232.8" y="30.4">VSYS</text>
<text x="62.5" y="38">CC2</text>
<text x="90.2" y="64.7">CC1</text>
<text x="223.8" y="65.9">TS</text>
<text x="90.2" y="72.3">CC2</text>
<text x="149.9" y="101.5">VSYS</text>
<text x="71.1" y="137.1">VSYS</text>
<text x="149.9" y="134.5">VSYS</text>
</g>
<g font-size="1.8" fill="#0000c2">
<text x="241.3" y="30.4">Charger VSYS Output (3.5-4.2V)</text>
<text x="149.9" y="56.3">Default ILIM</text>
<text x="149.9" y="58.3">390/820 = 500mA</text>
</g>
<g font-size="1.8" fill="#725600">
<text x="168.6" y="41.5">BC_~{INT}</text>
<text x="169.1" y="39">BC_SDA</text>
<text x="169.3" y="36.4">BC_SCL</text>
<text x="169" y="44.1">BC_~{CE}</text>
<text x="152.3" y="105">SEG_2.5V_TOP_EN</text>
<text x="152.2" y="138">SEG_2.5V_BOT_EN</text>
</g>
</svg>
